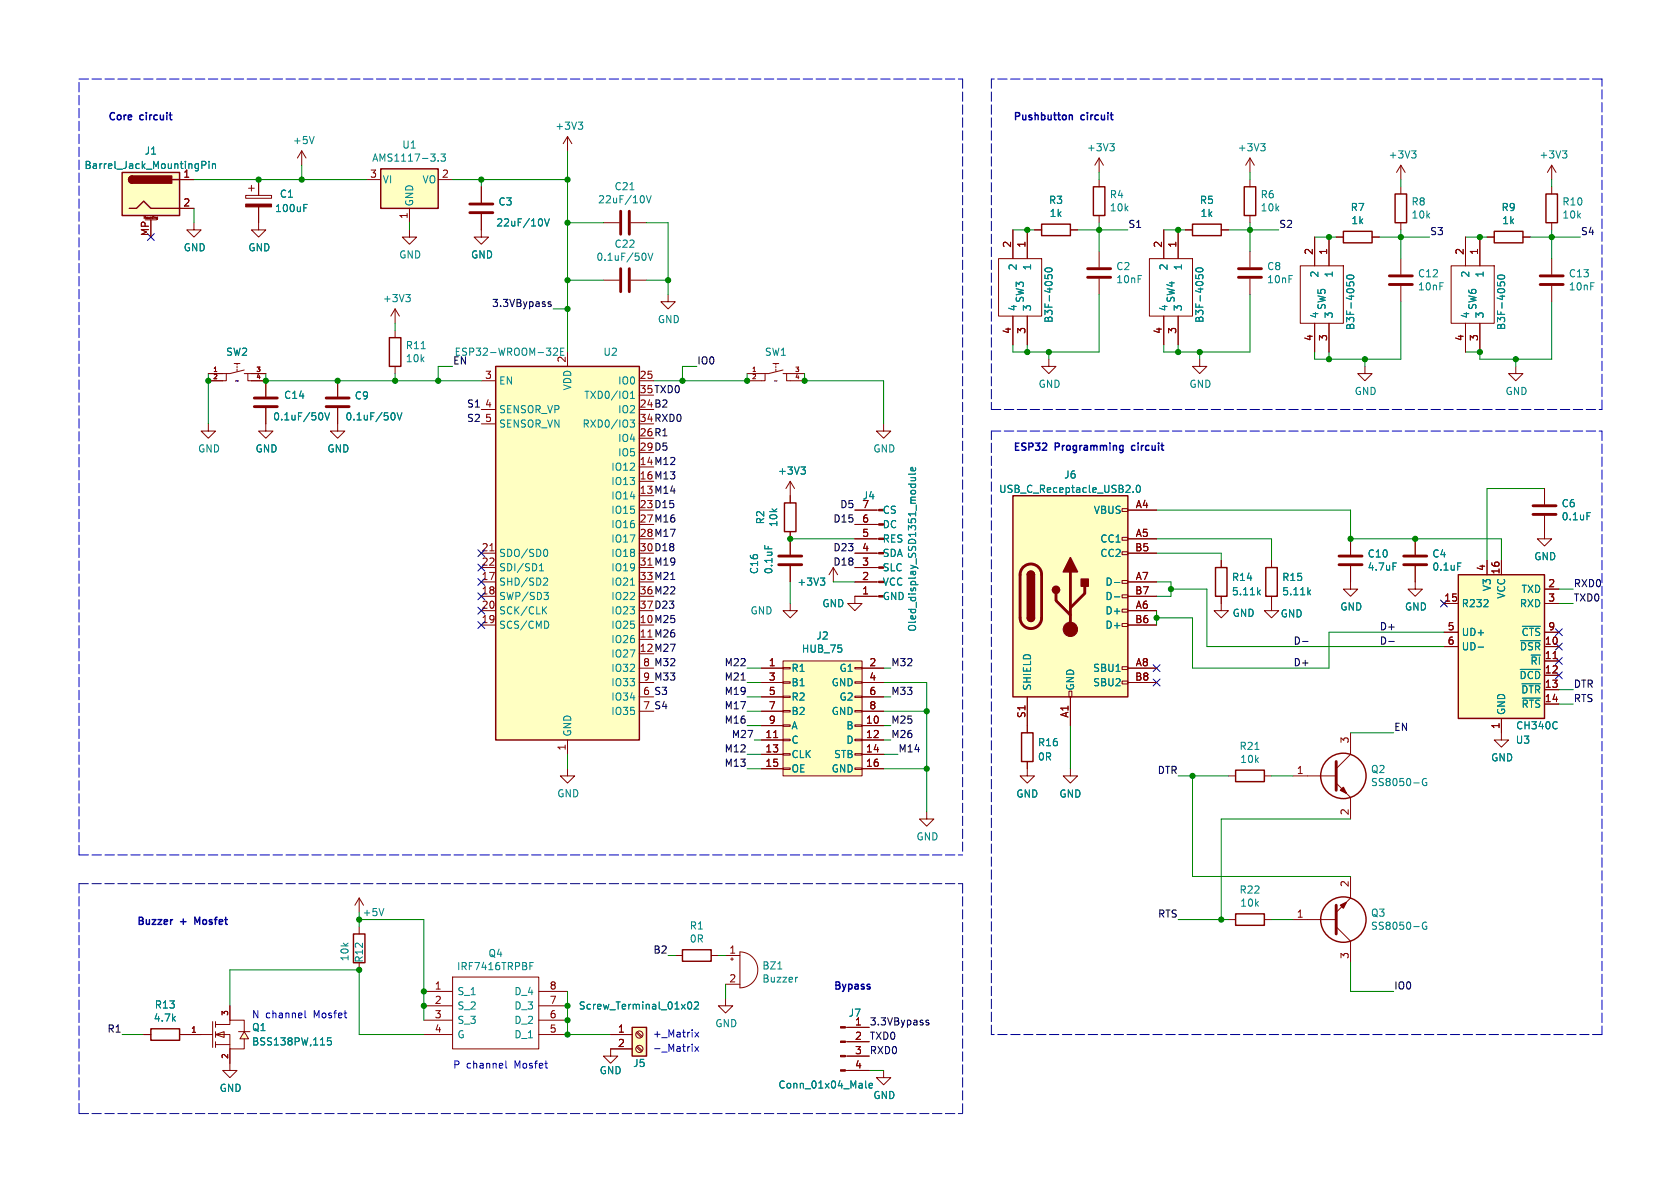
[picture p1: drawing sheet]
<svg xmlns="http://www.w3.org/2000/svg" width="297mm" height="210mm" viewBox="0 0 297 210" stroke-linecap="round" stroke-linejoin="round" font-family="sans-serif">
<path d="M109.7 47.5v4.1M111.3 47.5v4.1M57.7 70.4h4M57.7 71.9h4" fill="none" stroke="#840000" stroke-width=".51"/>
<g fill="none" stroke="#840000" stroke-width=".18">
<path d="M69.8 54.6l-.7 1.3M69.8 54.6l.8 1.3M69.8 54.6v2.6M106.7 49.5h2.8M111.5 49.5h2.8M118.1 52.1v1.2h1.3l-1.3 1.3-1.3-1.3h1.3M59.7 67.3v2.8M59.7 72.1v2.8M135.3 66v1.3h-3.2M136.7 64.3h1M137.2 64.3v.2M137.2 64.8v.2"/>
<path d="M137.2 65.3v.4M138.4 65.4l-2.5 .6h-3.8M138.4 66h3.8M139.1 66v1.3h3.1M74.9 175.3h5.1M74.9 177.8h5.1M80 172.7h15.2v12.7h-15.2zM95.2 175.3h5.1M95.2 177.8h5.1M128.3 176.5v1.3h1.2l-1.2 1.3-1.3-1.3h1.3M74.9 180.3h5.1M74.9 182.9h5.1"/>
<path d="M95.2 180.3h5.1M95.2 182.9h5.1"/>
</g>
<path d="M71.7 52.1h.8l-.4 .4M72.3 52.5l.2 .3v.3l-.2 .2M114 44.8l.2 .4-.2 .8M114.6 44.8l.4 1.2 .4-1.2M69.7 73l.1 .5-.1 .7M70.2 73l.4 1.2 .4-1.2M93.7 170.8h.4M93.7 170.1h.6" fill="none" stroke="#008484" stroke-width=".18"/>
<path d="M87.6 64.8h25.4v66h-25.4z" fill="#ffffc2"/>
<path d="M68.8 59.7h2.1v5.1h-2.1zM87.6 64.8h25.4v66h-25.4z" fill="none" stroke="#840000" stroke-width=".25"/>
<g fill="none" stroke="#840000" stroke-width=".18">
<path d="M34.3 39.4v1.2h1.3l-1.3 1.3-1.3-1.3h1.3M69.8 58.4v1.3M69.8 64.8v1.2M85.1 67.3h2.5M85.1 72.4h2.5M85.1 74.9h2.5M100.3 62.2v2.6M113 67.3h2.6M156.2 74.9v1.3h1.3l-1.3 1.3-1.3-1.3h1.3M85.1 97.8h2.5M86.6 97.4h.7M151.1 97.8h4.2"/>
<path d="M151.1 95.3h4.2M151.1 92.7h4.2M151.1 90.2h4.2M85.1 100.3h2.5M85.1 102.9h2.5M85.1 105.4h2.5M85.1 108h2.5M85.1 110.5h2.5M113 118.1h2.6M151.1 100.3h4.2M151.1 102.9h4.2M155.3 105.4h-4.2v1.3h1.3l-1.3 1.3-1.2-1.3h1.2"/>
<path d="M100.3 135.9v1.3h1.3l-1.3 1.2-1.2-1.2h1.2M100.3 130.8v2.6M113 120.7h2.6M113 123.2h2.6M113 125.7h2.6M163.8 143.5v1.3h1.3l-1.3 1.3-1.2-1.3h1.2"/>
</g>
<g fill="none" stroke="#008484" stroke-width=".18">
<path d="M74.5 61.6h.7M97.9 61.7l.4-.2 .3 .4-.8 .9h.8M99.1 62.1h.4M99.7 61.5h-.6v1.3M111.4 74.2h.8l-.4 .5 .3 .1v.6l-.2 .1-.4-.1M111.5 70.4h.7M111.5 69.5l.3-.3v1.2M96.4 97.1a.68 .68 0 0 1 .4 .6 .68 .68 0 0 1-.4 .7M160.6 85.6h1.3M161 84.4h.9M161.1 85.6l-.1 .1M161.7 84.4l.2 .2-.1 .3-.8 .1"/>
<path d="M161.8 85.6l.1 .1M161.8 82.7l.1 .3-.2 .2h-.6v-.5l.2-.1 .1 .6M161.9 83.6l-.2 .2h-1.1M95.4 100.9h.7M95.4 100l.3-.4v1.3M96.1 107.8l.5 .7M96.2 104.7h.7l-.4 .5 .4 .1v.4l-.2 .3h-.4M96.3 102.2h.4l.1 .3-.8 .9h.8M96.6 107.3l-.7 .7M96.8 109.9l.2 .4-.2 .7M111.5 103.4h.7"/>
</g>
<g fill="#840000" stroke="#840000" stroke-width=".18">
<path d="M155.3 105.3h.9v.2h-.9z"/>
<path d="M155.3 102.7h.9v.3h-.9z"/>
<path d="M155.3 100.2h.9v.3h-.9z"/>
<path d="M155.3 97.7h.9v.2h-.9z"/>
<path d="M155.3 95.1h.9v.3h-.9z"/>
<path d="M155.3 92.6h.9v.2h-.9z"/>
<path d="M155.3 90h.9v.3h-.9z"/>
</g>
<path d="M138.4 116.8h14v20.4h-14z" fill="#ffffc2"/>
<g fill="none" stroke="#840000" stroke-width=".18">
<path d="M134.6 118.1h3.8M138.4 116.8h14v20.4h-14zM138.4 118h1.3v.2h-1.3zM139.7 106.7v1.3h1.3l-1.3 1.2-1.3-1.2h1.3M151.1 118h1.3v.2h-1.3zM152.4 118.1h3.8M134.6 120.7h3.8M134.6 123.2h3.8M134.6 125.7h3.8M134.6 128.3h3.8M134.6 130.8h3.8M134.6 133.4h3.8"/>
<path d="M134.6 135.9h3.8M136.8 130.4h.7M138.4 120.5h1.3v.3h-1.3zM138.4 123.1h1.3v.2h-1.3zM138.4 125.6h1.3v.3h-1.3zM138.4 128.1h1.3v.3h-1.3zM138.4 130.7h1.3v.2h-1.3zM138.4 133.2h1.3v.3h-1.3zM138.4 135.8h1.3v.2h-1.3zM151.1 120.5h1.3v.3h-1.3zM151.1 123.1h1.3v.2h-1.3zM151.1 125.6h1.3v.3h-1.3z"/>
<path d="M151.1 128.1h1.3v.3h-1.3zM151.1 130.7h1.3v.2h-1.3zM151.1 133.2h1.3v.3h-1.3zM151.1 135.8h1.3v.2h-1.3zM152.4 120.7h3.8M152.4 123.2h3.8M152.4 125.7h3.8M152.4 128.3h3.8M152.4 130.8h3.8M152.4 133.4h3.8M152.4 135.9h3.8"/>
</g>
<path d="M21.6 30.5h10.1v7.6h-10.1z" fill="#ffffc2"/>
<path d="M21.6 30.5h10.1v7.6h-10.1zM22.9 36.8h1.2l1.3-1.2 1.3 1.2h5M23.4 31.1a.64 .64 0 0 0-.7 .7 .64 .64 0 0 0 .7 .6M30.5 31.8h1.2M138.7 88.9h2v5.1h-2zM120.6 167.9h5.1v2h-5.1zM26.7 181.9h5v2h-5z" fill="none" stroke="#840000" stroke-width=".25"/>
<g fill="#840000" stroke="#840000" stroke-width=".25">
<path d="M22.9 31.3l.5-.2v1.3a.63 .63 0 0 1-.6-.4 .63 .63 0 0 1 .1-.7z"/>
<path d="M23.4 31.1h7v1.3h-7z"/>
</g>
<g fill="none" stroke="#840000" stroke-width=".18">
<path d="M25.5 38.6v-.3l.1 .2 .1-.2v.3M25.7 38.9h2M26.7 38.9v3M27 38.3v.3M27.2 38.3h.1M27.7 38.8h.1M27.7 38.6h.1M27.8 38.8h-.1M27.8 38.4h-.1v.2M27.8 38.4h.1M27.8 38.7v.1M27.9 38.4l-.1 .3"/>
<path d="M27.9 38.6h-.1M31.7 31.8h2.6M31.7 36.8h2.6M43.4 34.5h4.6v.6h-4.6zM43.9 33.3h1.1M44.4 32.8v1M45.7 36.6v4h1.3l-1.3 1.3-1.3-1.3h1.3M45.7 31.8v2.7M85.1 37.8v4.1h1.3l-1.3 1.3-1.3-1.3h1.3M85.1 33v2.8M100.3 24.1l-.7 1.3M100.3 24.1l.8 1.3"/>
<path d="M100.3 24.1v2.6M106.7 39.4h2.8M111.5 39.4h2.8M36.8 74.9v1.3h1.3l-1.3 1.3-1.2-1.3h1.2M40 66v1.3h-3.2M41.4 64.3h1M41.9 64.3v.2M41.9 64.8v.2M41.9 65.3v.4M43.2 65.4l-2.6 .6h-3.8M43.2 66h3.8M43.8 66v1.3h3.2"/>
<path d="M47 74.9v1.3h1.3l-1.3 1.3-1.3-1.3h1.3M59.7 74.9v1.3h1.3l-1.3 1.3-1.3-1.3h1.3M139.7 87.6v1.3M139.7 94v1.3M273 94v1.3h1.3l-1.3 1.2-1.2-1.2h1.2M119.4 168.9h1.2M125.7 168.9h1.3M128.3 168.9h2.5M128.3 174h2.5M129.2 169.5h.5M129.4 169.3v.5M130.8 168.3a3.2 3.2 0 0 1 3.2 3.2 3.2 3.2 0 0 1-3.2 3.1z"/>
<path d="M25.4 182.9h1.3M31.7 182.9h1.3M40.6 188v1.2h1.3l-1.3 1.3-1.2-1.3h1.2M107.9 185.4v1.3h1.3l-1.3 1.3-1.2-1.3h1.2M149.5 181.6h4.2M149.5 184.2h4.2M149.5 186.7h4.2M149.5 189.2h4.2M156.2 189.2v1.3h1.3l-1.3 1.3-1.3-1.3h1.3"/>
</g>
<g fill="none" stroke="#008484" stroke-width=".18">
<path d="M35.7 29.2l.6-.1 .1-.2-.1-.3-.6-.1v1.3M37 28.5v.1M37 28.9v.9M37.6 28.9v.9M37.6 29.1l.1-.2 .3 .1 .1 .8M53.7 36.7h.4M53.7 36.1h.6M95.8 38.9v.8M96.3 38.7l.4 1.2 .4-1.2M102.2 21.6h.8l-.4 .5M102.8 22.1l.2 .2v.3l-.2 .3M111.4 33.5h.7"/>
<path d="M113.8 34.8v.8M114.3 34.6l.4 1.3 .4-1.3M137.5 171.3h.7M141 172.8h-.2M153 191.1v1.1l.2 .1M153.6 191.9l.6-.1v-.2l-.4-.1-.2 .2 .1 .6h.5"/>
</g>
<path d="M83.1 36.1h4M83.1 37.6h4M109.7 37.3v4.1M111.3 37.3v4.1" fill="none" stroke="#840000" stroke-width=".51"/>
<g fill="#840000" stroke="#840000" stroke-width=".18">
<path d="M43.4 36.1h4.6v.5h-4.6z"/>
<path d="M148.6 181.5h.9v.2h-.9z"/>
<path d="M148.6 184h.9v.3h-.9z"/>
<path d="M148.6 186.6h.9v.2h-.9z"/>
<path d="M148.6 189.1h.9v.3h-.9z"/>
</g>
<path d="M67.3 29.8h10.2v7h-10.2z" fill="#ffffc2"/>
<path d="M67.3 29.8h10.2v7h-10.2z" fill="none" stroke="#840000" stroke-width=".25"/>
<path d="M53.3 26.7l-.7 1.2M53.3 26.7l.8 1.2M53.3 26.7v2.5M64.8 31.8h2.5M72.4 36.8v2.6M77.5 31.8h2.5M72.4 40.6v1.3h1.3l-1.3 1.3-1.3-1.3h1.3" fill="none" stroke="#840000" stroke-width=".18"/>
<path d="M55.5 24.1l-.4 1.3M77.5 28.4v.1M78 27.2h.7l-.4 .5 .4 .1v.6l-.2 .1-.5-.1" fill="none" stroke="#008484" stroke-width=".18"/>
<path d="M111.8 181.6h2.5v5.1h-2.5z" fill="#ffffc2"/>
<path d="M111.8 181.6h2.5v5.1h-2.5z" fill="none" stroke="#840000" stroke-width=".25"/>
<g fill="none" stroke="#840000" stroke-width=".18">
<path d="M47 67.3v2.8M47 72.1v2.8M139.7 95.3v2.7M139.7 100.1v2.8M147.3 100.3l-.7 1.3M147.3 100.3l.8 1.3M147.3 100.3v2.6M63.5 158.8l-.8 1.2M63.5 158.8l.8 1.2M63.5 158.8v2.5M107.9 182.9h3.9M107.9 185.4h3.9"/>
<path d="M112.5 182.5l.9 .9M112.5 185.1l.9 .8M112.7 182.4l.8 .8M112.7 184.9l.8 .9"/>
<circle cx="113" cy="182.9" r=".63"/>
<circle cx="113" cy="185.4" r=".63"/>
</g>
<path d="M56.9 73l.2 .5-.2 .7M57.4 73l.4 1.2 .5-1.2M135.2 96.4v.6M145 102.2h.8l-.4 .5M145.6 102.7l.2 .2v.3l-.2 .2M67.9 160.6l-.5 1.3M121.7 177.2l.2-.1a.68 .68 0 0 1 .4 .6 .68 .68 0 0 1-.4 .7l-.2-.1-.1-.4zM122.8 177.2l.5-.1 .2 .4-.8 .9h.8" fill="none" stroke="#008484" stroke-width=".18"/>
<path d="M45 70.4h4M45 71.9h4M137.7 98.3h4M137.7 99.8h4" fill="none" stroke="#840000" stroke-width=".51"/>
<g fill="#ffffc2">
<path d="M38.1 182.9l1.5-.5v1z"/>
<path d="M43.2 182.4l.7 1.2h-1.5z"/>
</g>
<g fill="none" stroke="#840000" stroke-width=".18">
<path d="M139.7 85.1l-.8 1.3M139.7 85.1l.8 1.3M139.7 85.1v2.5M273 86.4v2.8M273 91.2v2.8M181.6 135.9v1.3h1.3l-1.3 1.2-1.3-1.2h1.3M189.2 135.9v1.3h-1.2l1.2 1.2 1.3-1.2h-1.3M217.2 137.2h1.2M223.5 137.2h1.3M40.6 177.8v2.5M63.5 163.8v1.3M63.5 170.2v1.3"/>
<path d="M217.2 162.6h1.2M223.5 162.6h1.3M33 182.9h4.6M37.6 180.6v4.6M38.1 181.1h2.5v-.8h2.6v2.1M38.1 182.9l1.5-.5v1zM38.1 182.9h2.5v2.5h2.6v-1.8M38.1 180.6v1M38.1 182.4v1M38.1 184.2v1M38.1 184.7h2.5M40.6 185.4v2.6"/>
<path d="M42.2 182.4h2M43.2 182.4l.7 1.2h-1.5z"/>
</g>
<path d="M141.6 82.5h.8l-.4 .5M142.1 83l.3 .3v.3l-.3 .2M280.6 90.6h.6M221.9 132.5h.7M58.5 183.5h-.6v.6l.1-.2 .5 .1 .1 .2-.1 .4-.2 .1-.4-.1" fill="none" stroke="#008484" stroke-width=".18"/>
<path d="M218.4 136.1h5.1v2.1h-5.1zM62.5 165.1h2v5.1h-2zM218.4 161.5h5.1v2.1h-5.1z" fill="none" stroke="#840000" stroke-width=".25"/>
<path d="M271 90.9h4.1M271 89.4h4.1" fill="none" stroke="#840000" stroke-width=".51"/>
<path d="M179.1 87.6h20.3v35.6h-20.3z" fill="#ffffc2"/>
<g fill="none" stroke="#840000" stroke-width=".18">
<path d="M194.3 27.9v2.6M194.3 31.8v1.2M194.3 38.1v1.3M194.3 27.9l-.8 1.3M194.3 27.9l.8 1.3M221 27.9v2.6M221 31.8v1.2M221 38.1v1.3M221 27.9l-.8 1.3M221 27.9l.7 1.3M247.6 29.2l-.7 1.3M247.6 29.2l.8 1.3"/>
<path d="M247.6 29.2v2.6M247.6 33v1.3M247.6 39.4v1.2M274.3 29.2v2.6M274.3 33v1.3M274.3 39.4v1.2M274.3 29.2l-.7 1.3M274.3 29.2l.8 1.3M176.5 45.7h7.6v10.2h-7.6zM179.1 40.6v5.1M179.1 55.9v5.1M181.6 40.6v5.1"/>
<path d="M181.6 55.9v5.1M182.9 40.6h1.2M189.2 40.6h1.3M194.3 44.5v2.7M194.3 49.3v2.8M203.2 45.7h7.6v10.2h-7.6zM205.7 40.6v5.1M205.7 55.9v5.1M208.3 40.6v5.1M208.3 55.9v5.1M209.5 40.6h1.3M215.9 40.6h1.3"/>
<path d="M221 44.5v2.7M221 49.3v2.8M229.9 47h7.6v10.2h-7.6zM232.4 41.9v5.1M232.4 57.2v5M234.9 41.9v5.1M234.9 57.2v5M236.2 41.9h1.3M242.6 41.9h1.2M247.6 45.7v2.8M247.6 50.5v2.8M256.5 47h7.7v10.2h-7.7z"/>
<path d="M259.1 41.9v5.1M259.1 57.2v5M261.6 41.9v5.1M261.6 57.2v5M262.9 41.9h1.3M269.2 41.9h1.3M274.3 45.7v2.8M274.3 50.5v2.8M185.4 63.5v1.3h1.3l-1.3 1.2-1.3-1.2h1.3M212.1 63.5v1.3h1.3l-1.3 1.2-1.3-1.2h1.3M241.3 64.8v1.2h1.3l-1.3 1.3-1.3-1.3h1.3M268 64.8v1.2h1.2l-1.2 1.3-1.3-1.3h1.3"/>
<path d="M198.4 89.9h1v.5h-1zM198.4 95h1v.5h-1zM198.4 97.5h1v.5h-1zM199.4 90.2h5.1M199.4 95.3h5.1M199.4 97.8h5.1M215.9 99.1v1.2M224.8 99.1v1.2M238.8 95.3v2.7M250.2 95.3v2.7M198.4 102.6h1v.5h-1zM198.4 105.2h1v.5h-1z"/>
<path d="M198.4 107.7h1v.5h-1zM198.4 110.2h1v.5h-1zM198.4 117.9h1v.5h-1zM199.4 102.9h5.1M199.4 105.4h5.1M199.4 108h5.1M199.4 110.5h5.1M199.4 118.1h5.1M215.9 105.4v2.6h1.3l-1.3 1.2-1.3-1.2h1.3M224.8 105.4v2.6h-1.3l1.3 1.2 1.3-1.2h-1.3M238.8 100.1v4h1.2l-1.2 1.3-1.3-1.3h1.3M250.2 100.1v4h1.3l-1.3 1.3-1.3-1.3h1.3"/>
<path d="M181.6 123.2v6.3M181.6 134.6v1.3M189 122.2h.5v1h-.5zM189.2 123.2v5.1M198.4 120.4h1v.5h-1zM199.4 120.7h5.1M228.6 137.2h7.6M236.2 138.4l2.6 2.6v3.8M238.8 129.5v3.9l-2.6 2.5M265.4 129.5v1.3h1.3l-1.3 1.3-1.2-1.3h1.2M238.8 154.9v3.9l-2.6 2.5M228.6 162.6h7.6"/>
<path d="M236.2 163.8l2.6 2.6v3.8"/>
</g>
<g fill="none" stroke="#840000" stroke-width=".25">
<path d="M184.1 39.6h5.1v2.1h-5.1zM193.3 33h2v5.1h-2zM210.8 39.6h5.1v2.1h-5.1zM220 33h2v5.1h-2zM246.6 34.3h2.1v5.1h-2.1zM273.3 34.3h2v5.1h-2zM237.5 40.9h5.1v2h-5.1zM264.2 40.9h5v2h-5zM179.1 87.6h20.3v35.6h-20.3zM181.6 101.6a.64 .64 0 0 1 .6-.6 .64 .64 0 0 1 .7 .6M181.6 109.2a.64 .64 0 0 0 .6 .7 .64 .64 0 0 0 .7-.7M214.9 100.3h2v5.1h-2z"/>
<path d="M223.8 100.3h2v5.1h-2zM180.6 129.5h2v5.1h-2z"/>
<circle cx="237.5" cy="137.2" r="4"/>
<circle cx="237.5" cy="162.6" r="4"/>
</g>
<g fill="none" stroke="#840000" stroke-width=".51">
<path d="M192.3 49h4M192.3 47.5h4M218.9 49h4.1M218.9 47.5h4.1M245.6 50.3h4.1M245.6 48.8h4.1M272.3 50.3h4.1M272.3 48.8h4.1M236.7 98.3h4.1M236.7 99.8h4.1M248.2 98.3h4M248.2 99.8h4"/>
<path d="M180.9 100.3a1.91 1.91 0 0 1 2.1-.5 1.91 1.91 0 0 1 1.1 1.8v7.6a1.91 1.91 0 0 1-1.9 1.9 1.91 1.91 0 0 1-1.9-1.9v-7.7l.2-.7zM186.7 104.9v1.3l2.5 2.5M189.2 101.1v10.2M191.8 103.6v1.3l-2.6 2.5M236.2 134.6v5.1M236.2 160v5.1"/>
</g>
<g fill="#840000" stroke="#840000" stroke-width=".25">
<path d="M181.6 101.6h1.3v7.6h-1.3z"/>
<path d="M181.8 101.2a.64 .64 0 0 1 .7-.2 .64 .64 0 0 1 .4 .6h-1.3z"/>
<path d="M181.6 109.2h1.3a.64 .64 0 0 1-.7 .7 .64 .64 0 0 1-.6-.7z"/>
<path d="M189.2 98.6l1.3 2.5h-2.5z"/>
<path d="M191.1 102.4h1.3v1.2h-1.3z"/>
<path d="M237 139.7l.5-.5 .5 1z"/>
<path d="M237 160l1-.5-.5 1z"/>
<circle cx="186.7" cy="104.3" r=".63"/>
</g>
<circle cx="189.2" cy="111.3" r="1.27" fill="#840000" stroke="#840000" stroke-width=".18"/>
<g fill="none" stroke="#008484" stroke-width=".18">
<path d="M196.2 25.4h.8l-.4 .5M196.7 25.9l.3 .2v.3l-.3 .3M222.9 25.4h.8l-.5 .5M223.4 25.9l.3 .2v.3l-.3 .3M249.5 26.7h.8l-.4 .4M250.1 27.1l.2 .3v.3l-.2 .2M276.2 26.7h.8l-.4 .4M276.8 27.1l.2 .3v.3l-.2 .2M184.7 48.6v.6M184.8 47.5a.75 .75 0 0 1 1.2 .3 .72 .72 0 0 1-1.3-.2zM185.2 49.1v-.3l.3-.2h.4l.1 .5M211.4 48.6v.6"/>
<path d="M211.5 47.5a.75 .75 0 0 1 1.2 .3 .72 .72 0 0 1-1.3-.2zM211.9 49.1v-.3l.2-.2h.4l.2 .5M238.1 49.9v.6M238.1 48.8a.75 .75 0 0 1 1.2 .2 .72 .72 0 0 1-1.2-.1zM238.6 50.4v-.3l.2-.3 .4 .1 .1 .5M264.7 49.9v.6M264.8 48.8a.75 .75 0 0 1 1.2 .2 .72 .72 0 0 1-1.3-.1zM265.2 50.4v-.3l.3-.3 .4 .1 .1 .5M200.3 86.9v.1M201 85.9l.2-.1a.68 .68 0 0 1 .4 .6 .68 .68 0 0 1-.4 .6l-.2-.1-.1-.3zM246.3 99.5h.6M257.7 99.5h.6"/>
<path d="M197 103h1M197 105.5h1M222.4 104.7l.4 .5M222.8 104.3l-.5 .5M231.3 104.7l.4 .5M231.7 104.3l-.5 .5M252.2 137.7a.59 .59 0 0 0-.8 .5 .59 .59 0 0 0 .8 .6v-.5h-.2M252.2 163.1a.59 .59 0 0 0-.8 .5 .59 .59 0 0 0 .8 .6v-.5h-.2"/>
</g>
<path d="M257.8 101.6h15.2v25.4h-15.2z" fill="#ffffc2"/>
<path d="M257.8 101.6h15.2v25.4h-15.2z" fill="none" stroke="#840000" stroke-width=".25"/>
<g fill="none" stroke="#840000" stroke-width=".18">
<path d="M26.7 38.9v3M31.7 31.8h2.6M31.7 36.8h2.6M45.7 31.8v2.7M45.7 36.6v2.8M85.1 33v2.8M85.1 37.8v2.8M179.1 40.6v5.1M179.1 55.9v5.1M181.6 40.6v5.1M181.6 55.9v5.1M182.9 40.6h1.2"/>
<path d="M189.2 40.6h1.3M205.7 40.6v5.1M205.7 55.9v5.1M208.3 40.6v5.1M208.3 55.9v5.1M209.5 40.6h1.3M215.9 40.6h1.3M232.4 41.9v5.1M232.4 57.2v5M234.9 41.9v5.1M234.9 57.2v5M236.2 41.9h1.3"/>
<path d="M242.6 41.9h1.2M259.1 41.9v5.1M259.1 57.2v5M261.6 41.9v5.1M261.6 57.2v5M262.9 41.9h1.3M269.2 41.9h1.3M36.8 66h2.6M36.8 67.3h2.6M44.4 66h2.6M44.4 67.3h2.6v2.8M47 72.1v2.8"/>
<path d="M59.7 67.3v2.8M59.7 72.1v2.8M139.7 87.6v1.3M139.7 94v4M151.1 97.8h3.8M151.1 95.3h3.8M151.1 92.7h3.8M151.1 90.2h3.8M199.4 97.8h5.1M199.4 95.3h5.1M199.4 90.2h5.1M215.9 99.1v1.2"/>
<path d="M224.8 99.1v1.2M238.8 95.3v2.7M250.2 95.3v2.7M262.9 99.1v2.5M265.4 99.1v2.5M273 86.4v2.8M273 91.2v2.8M134.6 118.1h3.8M139.7 100.1v2.8M151.1 105.4h3.8M151.1 102.9h3.8M151.1 100.3h3.8"/>
<path d="M152.4 118.1h3.8M199.4 105.4h5.1M199.4 102.9h5.1M199.4 118.1h5.1M199.4 108h5.1M199.4 110.5h5.1M215.9 105.4v1.3M224.8 105.4v1.3M238.8 100.1v2.8M250.2 100.1v2.8M255.3 106.7h2.5M255.3 111.8h2.5"/>
<path d="M255.3 114.3h2.5M273 106.7h2.6M273 111.8h2.6M273 114.3h2.6M273 104.1h2.6M273 116.8h2.6M273 119.4h2.6M274.6 116.4h.7M134.6 120.7h3.8M134.6 123.2h3.8M134.6 125.7h3.8M134.6 128.3h3.8"/>
<path d="M134.6 130.8h3.8M134.6 133.4h3.8M134.6 135.9h3.8M136.8 130.4h.7M152.4 120.7h3.8M152.4 123.2h3.8M152.4 125.7h3.8M152.4 128.3h3.8M152.4 130.8h3.8M152.4 133.4h3.8M152.4 135.9h3.8M181.6 123.2v6.3"/>
<path d="M181.6 134.6v1.3M189.2 123.2v5.1M199.4 120.7h5.1M265.4 127v2.5M273 121.9h2.6M273 124.5h2.6M40.6 177.8v2.5M25.4 182.9h1.3M31.7 182.9h3.9M40.6 185.4v2.6M107.9 182.9h3.9M107.9 185.4h3.9"/>
<path d="M149.9 181.6h3.8M149.9 184.2h3.8M149.9 186.7h3.8M149.9 189.2h3.8"/>
</g>
<g fill="none" stroke="#008484" stroke-width=".18">
<path d="M35.7 29.2l.6-.1 .1-.2-.1-.3-.6-.1v1.3M37 28.5v.1M37 28.9v.9M37.6 28.9v.9M37.6 29.1l.1-.2 .3 .1 .1 .8M53.7 36.7h.4M53.7 36.1h.6M95.8 38.9v.8M96.3 38.7l.4 1.2 .4-1.2M184.7 48.6v.6M184.8 47.5a.75 .75 0 0 1 1.2 .3 .72 .72 0 0 1-1.3-.2zM185.2 49.1v-.3l.3-.2h.4l.1 .5"/>
<path d="M211.4 48.6v.6M211.5 47.5a.75 .75 0 0 1 1.2 .3 .72 .72 0 0 1-1.3-.2zM211.9 49.1v-.3l.2-.2h.4l.2 .5M238.1 49.9v.6M238.1 48.8a.75 .75 0 0 1 1.2 .2 .72 .72 0 0 1-1.2-.1zM238.6 50.4v-.3l.2-.3 .4 .1 .1 .5M264.7 49.9v.6M264.8 48.8a.75 .75 0 0 1 1.2 .2 .72 .72 0 0 1-1.3-.1zM265.2 50.4v-.3l.3-.3 .4 .1 .1 .5M56.9 73l.2 .5-.2 .7M57.4 73l.4 1.2 .5-1.2M69.7 73l.1 .5-.1 .7"/>
<path d="M70.2 73l.4 1.2 .4-1.2M135.2 96.4v.6M141.6 82.5h.8l-.4 .5M142.1 83l.3 .3v.3l-.3 .2M160.6 85.6h1.3M161 84.4h.9M161.1 85.6l-.1 .1M161.7 84.4l.2 .2-.1 .3-.8 .1M161.8 85.6l.1 .1M161.8 82.7l.1 .3-.2 .2h-.6v-.5l.2-.1 .1 .6M161.9 83.6l-.2 .2h-1.1M200.3 86.9v.1"/>
<path d="M201 85.9l.2-.1a.68 .68 0 0 1 .4 .6 .68 .68 0 0 1-.4 .6l-.2-.1-.1-.3zM246.3 99.5h.6M257.7 99.5h.6M280.6 90.6h.6M145 102.2h.8l-.4 .5M145.6 102.7l.2 .2v.3l-.2 .2M197 103h1M197 105.5h1M222.4 104.7l.4 .5M222.8 104.3l-.5 .5M231.3 104.7l.4 .5M231.7 104.3l-.5 .5"/>
<path d="M261.3 114.4h1M268.8 118.3h3.5M268.8 113.3h3.5M269.1 110.7h3.2M269.1 120.9h3.2M269.1 123.4h3.2M275.2 127.6l.1 .1M275.3 128.7l-.1 .1M121.7 177.2l.2-.1a.68 .68 0 0 1 .4 .6 .68 .68 0 0 1-.4 .7l-.2-.1-.1-.4zM122.8 177.2l.5-.1 .2 .4-.8 .9h.8M58.5 183.5h-.6v.6l.1-.2 .5 .1 .1 .2-.1 .4-.2 .1-.4-.1M153 191.1v1.1l.2 .1"/>
<path d="M153.6 191.9l.6-.1v-.2l-.4-.1-.2 .2 .1 .6h.5"/>
</g>
<path d="M97.4 53.4l-.3-.1-.2 .2 .1 .2 .4 .1v.3h-.5M118.6 102.4h.7M230.3 113.4h.9M245.5 113.4h1M131 120.2h.7M164.2 180.4l-.3-.1-.2 .2v.2l.5 .1v.3h-.5" fill="none" stroke="#000" stroke-width=".18"/>
<g fill="none" stroke="#0000c2" stroke-width=".18" stroke-dasharray="1.7 .6">
<path d="M14 14h156.2M170.2 14v137.1M175.3 14v58.4M283.2 14h-107.9M175.3 76.2h107.9M175.3 72.4h107.9M283.2 72.4v-58.4M283.2 76.2v106.7M14 156.2v40.7M14 156.2h156.2M14 151.1v-137.1M14 151.1h156.2"/>
<path d="M170.2 156.2v40.7M14 196.9h156.2M175.3 182.9v-106.7M283.2 182.9h-107.9"/>
</g>
<g fill="none" stroke="#008400" stroke-width=".18">
<path d="M34.3 31.8h30.5M34.3 36.8v2.6M53.3 29.2v2.6M72.4 39.4v1.2M80 31.8h20.3M85.1 31.8v1.2M100.3 26.7v35.5M100.3 39.4h6.4M114.3 39.4h3.8v12.7M194.3 30.5v1.3M194.3 39.4v5.1M221 30.5v1.3"/>
<path d="M221 39.4v5.1M247.6 31.8v1.2M274.3 31.8v1.2M69.8 57.2v1.2M97.8 54.6h2.5M100.3 49.5h6.4M114.3 49.5h3.8M179.1 40.6h3.8M190.5 40.6h8.9M194.3 52.1v10.1h-15.2v-1.2M205.7 40.6h3.8M217.2 40.6h8.9"/>
<path d="M221 52.1v10.1h-15.3v-1.2M232.4 41.9h3.8M243.8 41.9h8.9M247.6 53.3v10.2h-15.2v-1.3M247.6 40.6v5.1M259.1 41.9h3.8M270.5 41.9h8.9M274.3 40.6v5.1M274.3 53.3v10.2h-12.7v-1.3h-2.5M36.8 66v8.9M47 66v1.3h38.1M69.8 66v1.3"/>
<path d="M80 64.8h-2.5v2.5M123.2 64.8h-2.6v2.5M132.1 66v1.3h-16.5M142.2 66v1.3h14v7.6M181.6 61v1.2M185.4 62.2v1.3M208.3 61v1.2M212.1 62.2v1.3M234.9 62.2v1.3M241.3 63.5v1.3M268 63.5v1.3M139.7 95.3h11.4"/>
<path d="M204.5 95.3h20.3v3.8M204.5 90.2h34.3v5.1h26.6v3.8M204.5 97.8h11.4v1.3M273 86.4h-10.1v12.7M132.1 118.1h2.5M139.7 102.9v3.8M147.3 102.9h3.8M156.2 118.1h1.3M204.5 109.2h6.3v8.9h24.1v-6.3h20.4M204.5 102.9h2.5v2.5h-2.5M204.5 108v2.5M207 104.1h6.4v10.2h41.9"/>
<path d="M275.6 106.7h2.5M275.6 104.1h2.5M100.3 133.4v2.5M132.1 133.4h2.5M132.1 128.3h2.5M132.1 123.2h2.5M132.1 120.7h2.5M132.1 125.7h2.5M132.1 135.9h2.5M133.3 130.8h1.3M156.2 133.4h2.5M156.2 120.7h7.6v22.8"/>
<path d="M156.2 128.3h1.3M156.2 130.8h1.3M156.2 123.2h1.3M156.2 125.7h7.6M156.2 135.9h7.6M189.2 128.3v7.6M208.3 137.2h8.9M210.8 137.2v17.7h28M224.8 137.2h3.8M238.8 129.5h7.6M275.6 121.9h2.5M275.6 124.5h2.5"/>
<path d="M238.8 144.8h-22.9v17.8M40.6 177.8v-6.3h22.9v11.4h11.4M63.5 163.8v-1.2h11.4v17.7M100.3 175.3v7.6h7.6M118.1 168.9h1.3M127 168.9h1.3M128.3 174v2.5M208.3 162.6h8.9M224.8 162.6h3.8M238.8 170.2v5.1h7.6M21.6 182.9h3.8M153.7 189.2h2.5"/>
</g>
<g fill="none" stroke="#000084" stroke-width=".18">
<path d="M26.1 41.3l1.2 1.2M27.3 41.3l-1.2 1.2M84.5 99.7l1.2 1.2M84.5 97.2l1.2 1.2M85.7 99.7l-1.2 1.2M85.7 97.2l-1.2 1.2M84.5 104.8l1.2 1.2M84.5 107.3l1.2 1.3M84.5 109.9l1.2 1.2M84.5 102.3l1.2 1.2M85.7 104.8l-1.2 1.2M85.7 107.3l-1.2 1.3"/>
<path d="M85.7 109.9l-1.2 1.2M85.7 102.3l-1.2 1.2M203.9 117.5l1.2 1.2M205.1 117.5l-1.2 1.2M254.7 106.1l1.2 1.2M255.9 106.1l-1.2 1.2M275 113.7l1.2 1.2M275 118.8l1.2 1.2M275 111.2l1.2 1.2M275 116.2l1.2 1.2M276.2 113.7l-1.2 1.2M276.2 118.8l-1.2 1.2"/>
<path d="M276.2 111.2l-1.2 1.2M276.2 116.2l-1.2 1.2M203.9 120l1.2 1.3M205.1 120l-1.2 1.3"/>
</g>
<path d="M53.9 178.7v1l.2 .2M89.4 187.5v1.1l.2 .2M122.4 184.6v.1M122.4 185v.9M122.9 185l.6 .9M122.9 182.5l.6 .8M123.5 185l-.6 .9M123.5 182.5l-.6 .8" fill="none" stroke="#0000c2" stroke-width=".18"/>
<path d="M189.4 20.3l.2 .2v.7M200.1 78.9v.6M30.4 162.6h.1M34.9 163l-.4-.9v1.3" fill="none" stroke="#0000c2" stroke-width=".25"/>
<g fill="#008400" stroke="#008400" stroke-width=".18">
<circle cx="118.1" cy="49.5" r=".46"/>
<circle cx="139.7" cy="95.3" r=".46"/>
<circle cx="132.1" cy="67.3" r=".46"/>
<circle cx="120.6" cy="67.3" r=".46"/>
<circle cx="100.3" cy="49.5" r=".46"/>
<circle cx="100.3" cy="39.4" r=".46"/>
<circle cx="47" cy="67.3" r=".46"/>
<circle cx="36.8" cy="67.3" r=".46"/>
<circle cx="77.5" cy="67.3" r=".46"/>
<circle cx="69.8" cy="67.3" r=".46"/>
<circle cx="59.7" cy="67.3" r=".46"/>
<circle cx="85.1" cy="31.8" r=".46"/>
<circle cx="100.3" cy="31.8" r=".46"/>
<circle cx="100.3" cy="54.6" r=".46"/>
<circle cx="142.2" cy="67.3" r=".46"/>
<circle cx="53.3" cy="31.8" r=".46"/>
<circle cx="45.7" cy="31.8" r=".46"/>
<circle cx="74.9" cy="175.3" r=".46"/>
<circle cx="74.9" cy="177.8" r=".46"/>
<circle cx="63.5" cy="162.6" r=".46"/>
<circle cx="63.5" cy="171.5" r=".46"/>
<circle cx="100.3" cy="182.9" r=".46"/>
<circle cx="163.8" cy="125.7" r=".46"/>
<circle cx="163.8" cy="135.9" r=".46"/>
<circle cx="100.3" cy="177.8" r=".46"/>
<circle cx="100.3" cy="180.3" r=".46"/>
<circle cx="212.1" cy="62.2" r=".46"/>
<circle cx="250.2" cy="95.3" r=".46"/>
<circle cx="234.9" cy="63.5" r=".46"/>
<circle cx="241.3" cy="63.5" r=".46"/>
<circle cx="238.8" cy="95.3" r=".46"/>
<circle cx="247.6" cy="41.9" r=".46"/>
<circle cx="261.6" cy="41.9" r=".46"/>
<circle cx="268" cy="63.5" r=".46"/>
<circle cx="274.3" cy="41.9" r=".46"/>
<circle cx="261.6" cy="62.2" r=".46"/>
<circle cx="208.3" cy="62.2" r=".46"/>
<circle cx="181.6" cy="62.2" r=".46"/>
<circle cx="194.3" cy="40.6" r=".46"/>
<circle cx="181.6" cy="40.6" r=".46"/>
<circle cx="208.3" cy="40.6" r=".46"/>
<circle cx="221" cy="40.6" r=".46"/>
<circle cx="185.4" cy="62.2" r=".46"/>
<circle cx="210.8" cy="137.2" r=".46"/>
<circle cx="215.9" cy="162.6" r=".46"/>
<circle cx="204.5" cy="109.2" r=".46"/>
<circle cx="207" cy="104.1" r=".46"/>
<circle cx="234.9" cy="41.9" r=".46"/>
</g>
<g font-size="1.8" fill="#0000c2">
<text x="19" y="21.3">Core</text>
<text x="24.8" y="21.3">circuit</text>
<text x="179.1" y="21.3">Pushbutton</text>
<text x="191.2" y="21.3">circuit</text>
<text x="179.1" y="79.8">ESP32</text>
<text x="186.6" y="79.8">Programming</text>
<text x="200.6" y="79.8">circuit</text>
<text x="24.1" y="163.6">Buzzer</text>
<text x="32" y="163.6">+</text>
<text x="35" y="163.6">Mosfet</text>
<text x="147.3" y="175">Bypass</text>
<text x="44.4" y="180.1">N channel</text>
<text x="55.6" y="180.1">Mosfet</text>
<text x="115.3" y="183.5">+_Matrix</text>
<text x="80" y="189">P</text>
<text x="82.5" y="189">channel</text>
<text x="91.1" y="189">Mosfet</text>
<text x="115.3" y="186">-_Matrix</text>
</g>
<g font-size="1.8" fill="#008484">
<text x="98.1" y="23.1">+3V3</text>
<text x="25.5" y="27.5">J1</text>
<text x="51.7" y="25.7">+5V</text>
<text x="65.7" y="28.8">AMS1117-3.3</text>
<text x="71" y="26.5">U1</text>
<text x="192" y="26.9">+3V3</text>
<text x="218.7" y="26.9">+3V3</text>
<text x="245.4" y="28.2">+3V3</text>
<text x="272.1" y="28.2">+3V3</text>
<text x="14.8" y="30.1">Barrel_Jack_MountingPin</text>
<text x="49.4" y="35.2">C1</text>
<text x="67.6" y="32.6">VI</text>
<text x="74.6" y="32.6">VO</text>
<text x="108.5" y="33.8">C21</text>
<text x="196.1" y="35.3">R4</text>
<text x="222.8" y="35.3">R6</text>
<text x="48.5" y="37.7">100uF</text>
<text x="73.3" y="36.6" transform="rotate(-90 73.3 36.6)">GND</text>
<text x="87.6" y="40.2">22uF/10V</text>
<text x="88" y="36.5">C3</text>
<text x="105.6" y="36.1">22uF/10V</text>
<text x="185.3" y="36.2">R3</text>
<text x="185.5" y="38.6">1k</text>
<text x="196.1" y="37.6">10k</text>
<text x="212" y="36.2">R5</text>
<text x="212.1" y="38.6">1k</text>
<text x="222.8" y="37.6">10k</text>
<text x="238.7" y="37.5">R7</text>
<text x="238.8" y="39.8">1k</text>
<text x="249.4" y="36.5">R8</text>
<text x="249.4" y="38.8">10k</text>
<text x="265.4" y="37.5">R9</text>
<text x="265.5" y="39.8">1k</text>
<text x="276.1" y="38.8">10k</text>
<text x="276.1" y="36.5">R10</text>
<text x="32.4" y="44.6">GND</text>
<text x="43.8" y="44.6">GND</text>
<text x="70.5" y="45.9">GND</text>
<text x="83.2" y="45.9">GND</text>
<text x="105.3" y="46.3">0.1uF/50V</text>
<text x="108.5" y="44">C22</text>
<text x="179.9" y="47.9" transform="rotate(-90 179.9 47.9)">2</text>
<text x="182.5" y="47.9" transform="rotate(-90 182.5 47.9)">1</text>
<text x="197.2" y="48">C2</text>
<text x="206.6" y="47.9" transform="rotate(-90 206.6 47.9)">2</text>
<text x="209.1" y="47.9" transform="rotate(-90 209.1 47.9)">1</text>
<text x="223.9" y="48">C8</text>
<text x="67.6" y="53.6">+3V3</text>
<text x="181.2" y="53.6" transform="rotate(-90 181.2 53.6)">SW3</text>
<text x="197.2" y="50.3">10nF</text>
<text x="207.9" y="53.6" transform="rotate(-90 207.9 53.6)">SW4</text>
<text x="223.9" y="50.3">10nF</text>
<text x="233.3" y="49.2" transform="rotate(-90 233.3 49.2)">2</text>
<text x="235.8" y="49.2" transform="rotate(-90 235.8 49.2)">1</text>
<text x="250.6" y="49.2">C12</text>
<text x="250.6" y="51.5">10nF</text>
<text x="259.9" y="49.2" transform="rotate(-90 259.9 49.2)">2</text>
<text x="262.5" y="49.2" transform="rotate(-90 262.5 49.2)">1</text>
<text x="277.3" y="49.2">C13</text>
<text x="277.3" y="51.5">10nF</text>
<text x="116.2" y="57.3">GND</text>
<text x="179.9" y="55.1" transform="rotate(-90 179.9 55.1)">4</text>
<text x="182.5" y="55.1" transform="rotate(-90 182.5 55.1)">3</text>
<text x="186.3" y="57.2" transform="rotate(-90 186.3 57.2)">B3F-4050</text>
<text x="206.6" y="55.1" transform="rotate(-90 206.6 55.1)">4</text>
<text x="209.1" y="55.1" transform="rotate(-90 209.1 55.1)">3</text>
<text x="213" y="57.2" transform="rotate(-90 213 57.2)">B3F-4050</text>
<text x="233.3" y="56.4" transform="rotate(-90 233.3 56.4)">4</text>
<text x="234.5" y="54.9" transform="rotate(-90 234.5 54.9)">SW5</text>
<text x="235.8" y="56.4" transform="rotate(-90 235.8 56.4)">3</text>
<text x="239.6" y="58.5" transform="rotate(-90 239.6 58.5)">B3F-4050</text>
<text x="259.9" y="56.4" transform="rotate(-90 259.9 56.4)">4</text>
<text x="261.2" y="54.9" transform="rotate(-90 261.2 54.9)">SW6</text>
<text x="262.5" y="56.4" transform="rotate(-90 262.5 56.4)">3</text>
<text x="266.3" y="58.5" transform="rotate(-90 266.3 58.5)">B3F-4050</text>
<text x="39.9" y="63.1">SW2</text>
<text x="71.6" y="64.2">10k</text>
<text x="71.6" y="61.9">R11</text>
<text x="80.3" y="63.1">ESP32-WROOM-32E</text>
<text x="100.1" y="64.2" transform="rotate(-90 100.1 64.2)">2</text>
<text x="106.6" y="63.1">U2</text>
<text x="135.1" y="63.1">SW1</text>
<text x="50.1" y="70.7">C14</text>
<text x="62.6" y="70.8">C9</text>
<text x="88.1" y="68.2">EN</text>
<text x="101.2" y="69.1" transform="rotate(-90 101.2 69.1)">VDD</text>
<text x="103.2" y="70.7">TXD0/IO1</text>
<text x="109.2" y="68.2">IO0</text>
<text x="183.5" y="68.8">GND</text>
<text x="210.2" y="68.8">GND</text>
<text x="239.4" y="70">GND</text>
<text x="266.1" y="70">GND</text>
<text x="48.2" y="74.5">0.1uF/50V</text>
<text x="61" y="74.5">0.1uF/50V</text>
<text x="88.1" y="73.3">SENSOR_VP</text>
<text x="88.1" y="75.8">SENSOR_VN</text>
<text x="102.9" y="75.8">RXD0/IO3</text>
<text x="109.2" y="73.3">IO2</text>
<text x="34.9" y="80.2">GND</text>
<text x="45.1" y="80.2">GND</text>
<text x="57.8" y="80.2">GND</text>
<text x="108" y="83.4">IO12</text>
<text x="109.2" y="78.3">IO4</text>
<text x="109.2" y="80.9">IO5</text>
<text x="154.3" y="80.2">GND</text>
<text x="108" y="86">IO13</text>
<text x="108" y="88.5">IO14</text>
<text x="137.4" y="84.1">+3V3</text>
<text x="152.4" y="88.5">J4</text>
<text x="176.5" y="87.3">USB_C_Receptacle_USB2.0</text>
<text x="188" y="84.8">J6</text>
<text x="276" y="89.9">C6</text>
<text x="108" y="91">IO15</text>
<text x="108" y="93.6">IO16</text>
<text x="135.3" y="92.8" transform="rotate(-90 135.3 92.8)">R2</text>
<text x="137.6" y="93.3" transform="rotate(-90 137.6 93.3)">10k</text>
<text x="156" y="93.6">DC</text>
<text x="156" y="91">CS</text>
<text x="193.3" y="91">VBUS</text>
<text x="276" y="92.2">0.1uF</text>
<text x="88.1" y="98.7">SDO/SD0</text>
<text x="88.1" y="101.2">SDI/SD1</text>
<text x="108" y="96.1">IO17</text>
<text x="108" y="98.7">IO18</text>
<text x="108" y="101.2">IO19</text>
<text x="134.2" y="101.6" transform="rotate(-90 134.2 101.6)">C16</text>
<text x="136.8" y="101.6" transform="rotate(-90 136.8 101.6)">0.1uF</text>
<text x="156" y="101.2">SLC</text>
<text x="156" y="98.7">SDA</text>
<text x="156" y="96.1">RES</text>
<text x="194.4" y="96.1">CC1</text>
<text x="194.4" y="98.7">CC2</text>
<text x="241.7" y="98.8">C10</text>
<text x="241.7" y="101.1">4.7uF</text>
<text x="253.1" y="98.8">C4</text>
<text x="253.1" y="101.1">0.1uF</text>
<text x="271.1" y="99.2">GND</text>
<text x="88.1" y="103.7">SHD/SD2</text>
<text x="88.1" y="106.3">SWP/SD3</text>
<text x="108" y="103.7">IO21</text>
<text x="108" y="106.3">IO22</text>
<text x="140.9" y="103.7">+3V3</text>
<text x="145.3" y="107.5">GND</text>
<text x="156" y="106.3">GND</text>
<text x="156" y="103.7">VCC</text>
<text x="195.3" y="103.7">D-</text>
<text x="195.3" y="106.3">D-</text>
<text x="217.7" y="102.9">R14</text>
<text x="217.7" y="105.4">5.11k</text>
<text x="226.6" y="102.9">R15</text>
<text x="226.6" y="105.4">5.11k</text>
<text x="258.3" y="107.5">R232</text>
<text x="263.8" y="104.6" transform="rotate(-90 263.8 104.6)">V3</text>
<text x="266.3" y="105.9" transform="rotate(-90 266.3 105.9)">VCC</text>
<text x="268.6" y="107.5">RXD</text>
<text x="268.9" y="105">TXD</text>
<text x="88.1" y="108.8">SCK/CLK</text>
<text x="88.1" y="111.4">SCS/CMD</text>
<text x="108" y="108.8">IO23</text>
<text x="108" y="111.4">IO25</text>
<text x="108" y="113.9">IO26</text>
<text x="132.6" y="108.8">GND</text>
<text x="144.2" y="113.3">J2</text>
<text x="162.2" y="111.8" transform="rotate(-90 162.2 111.8)">Oled_display_SSD1351_module</text>
<text x="195.3" y="108.8">D+</text>
<text x="195.3" y="111.4">D+</text>
<text x="217.8" y="109.2">GND</text>
<text x="226.3" y="109.3">GND</text>
<text x="236.9" y="108.1">GND</text>
<text x="248.3" y="108.1">GND</text>
<text x="258.3" y="112.6">UD+</text>
<text x="268.9" y="112.6">~{CTS}</text>
<text x="108" y="116.4">IO27</text>
<text x="108" y="119">IO32</text>
<text x="139.8" y="119">R1</text>
<text x="141.7" y="115.6">HUB_75</text>
<text x="148.3" y="119">G1</text>
<text x="193.2" y="119">SBU1</text>
<text x="258.3" y="115.2">UD-</text>
<text x="268.6" y="115.2">~{DSR}</text>
<text x="270.5" y="117.7">~{RI}</text>
<text x="108" y="121.5">IO33</text>
<text x="108" y="124.1">IO34</text>
<text x="139.8" y="121.5">B1</text>
<text x="139.8" y="124.1">R2</text>
<text x="146.9" y="121.5">GND</text>
<text x="148.3" y="124.1">G2</text>
<text x="182.5" y="122.2" transform="rotate(-90 182.5 122.2)">SHIELD</text>
<text x="190.1" y="122.2" transform="rotate(-90 190.1 122.2)">GND</text>
<text x="193.2" y="121.5">SBU2</text>
<text x="268.5" y="120.2">~{DCD}</text>
<text x="268.8" y="122.8">~{DTR}</text>
<text x="268.9" y="125.3">~{RTS}</text>
<text x="101.2" y="130.3" transform="rotate(-90 101.2 130.3)">GND</text>
<text x="108" y="126.6">IO35</text>
<text x="139.8" y="126.6">B2</text>
<text x="139.8" y="129.1">A</text>
<text x="139.8" y="131.7">C</text>
<text x="146.9" y="126.6">GND</text>
<text x="149.5" y="129.1">B</text>
<text x="149.5" y="131.7">D</text>
<text x="266.3" y="126.5" transform="rotate(-90 266.3 126.5)">GND</text>
<text x="267.9" y="131.7">U3</text>
<text x="267.9" y="129.1">CH340C</text>
<text x="139.8" y="134.2">CLK</text>
<text x="139.8" y="136.8">OE</text>
<text x="146.9" y="136.8">GND</text>
<text x="147.4" y="134.2">STB</text>
<text x="183.4" y="134.6">0R</text>
<text x="183.4" y="132.1">R16</text>
<text x="219" y="132.8">R21</text>
<text x="219.2" y="135.1">10k</text>
<text x="242.3" y="136.9">Q2</text>
<text x="263.5" y="134.8">GND</text>
<text x="98.4" y="141.1">GND</text>
<text x="179.6" y="141.2">GND</text>
<text x="187.2" y="141.2">GND</text>
<text x="242.3" y="139.2">SS8050-G</text>
<text x="161.9" y="148.8">GND</text>
<text x="219" y="158.2">R22</text>
<text x="219.2" y="160.5">10k</text>
<text x="121.8" y="164.5">R1</text>
<text x="121.8" y="166.8">0R</text>
<text x="242.3" y="162.3">Q3</text>
<text x="242.3" y="164.6">SS8050-G</text>
<text x="61.8" y="170" transform="rotate(-90 61.8 170)">10k</text>
<text x="64.4" y="170.3" transform="rotate(-90 64.4 170.3)">R12</text>
<text x="80.7" y="171.7">IRF7416TRPBF</text>
<text x="86.3" y="169.4">Q4</text>
<text x="134.7" y="171.6">BZ1</text>
<text x="134.7" y="173.9">Buzzer</text>
<text x="27.3" y="178.5">R13</text>
<text x="80.8" y="176.1">S_1</text>
<text x="80.8" y="178.7">S_2</text>
<text x="90.8" y="176.1">D_4</text>
<text x="90.8" y="178.7">D_3</text>
<text x="102.2" y="178.7">Screw_Terminal_01x02</text>
<text x="149.9" y="179.9">J7</text>
<text x="27.1" y="180.8">4.7k</text>
<text x="44.5" y="182.5">Q1</text>
<text x="44.5" y="185">BSS138PW,115</text>
<text x="80.8" y="181.2">S_3</text>
<text x="80.8" y="183.7">G</text>
<text x="90.8" y="181.2">D_2</text>
<text x="90.8" y="183.7">D_1</text>
<text x="126.4" y="181.8">GND</text>
<text x="105.9" y="190.1">GND</text>
<text x="111.8" y="188.8">J5</text>
<text x="38.7" y="193.2">GND</text>
<text x="137.5" y="192.6">Conn_01x04_Male</text>
<text x="154.3" y="194.5">GND</text>
</g>
<g font-size="1.8" fill="#840000">
<text x="32.3" y="31.5">1</text>
<text x="65.3" y="31.5">3</text>
<text x="78" y="31.5">2</text>
<text x="26.4" y="41.8" transform="rotate(-90 26.4 41.8)">MP</text>
<text x="32.3" y="36.6">2</text>
<text x="72.1" y="38.8" transform="rotate(-90 72.1 38.8)">1</text>
<text x="178.8" y="43.9" transform="rotate(-90 178.8 43.9)">2</text>
<text x="181.4" y="43.9" transform="rotate(-90 181.4 43.9)">1</text>
<text x="205.5" y="43.9" transform="rotate(-90 205.5 43.9)">2</text>
<text x="208" y="43.9" transform="rotate(-90 208 43.9)">1</text>
<text x="232.2" y="45.2" transform="rotate(-90 232.2 45.2)">2</text>
<text x="234.7" y="45.2" transform="rotate(-90 234.7 45.2)">1</text>
<text x="258.8" y="45.2" transform="rotate(-90 258.8 45.2)">2</text>
<text x="261.4" y="45.2" transform="rotate(-90 261.4 45.2)">1</text>
<text x="178.8" y="59.1" transform="rotate(-90 178.8 59.1)">4</text>
<text x="181.4" y="59.1" transform="rotate(-90 181.4 59.1)">3</text>
<text x="205.5" y="59.1" transform="rotate(-90 205.5 59.1)">4</text>
<text x="208" y="59.1" transform="rotate(-90 208 59.1)">3</text>
<text x="232.2" y="60.4" transform="rotate(-90 232.2 60.4)">4</text>
<text x="234.7" y="60.4" transform="rotate(-90 234.7 60.4)">3</text>
<text x="258.8" y="60.4" transform="rotate(-90 258.8 60.4)">4</text>
<text x="261.4" y="60.4" transform="rotate(-90 261.4 60.4)">3</text>
<text x="85.7" y="67.1">3</text>
<text x="113" y="67.1">25</text>
<text x="85.7" y="72.1">4</text>
<text x="85.7" y="74.7">5</text>
<text x="152.3" y="89.9">7</text>
<text x="200.7" y="89.9">A4</text>
<text x="152.3" y="95">5</text>
<text x="152.3" y="92.5">6</text>
<text x="200.7" y="95">A5</text>
<text x="85" y="97.5">21</text>
<text x="85" y="100.1">22</text>
<text x="152.3" y="100.1">3</text>
<text x="152.3" y="97.5">4</text>
<text x="200.6" y="97.5">B5</text>
<text x="262.6" y="101" transform="rotate(-90 262.6 101)">4</text>
<text x="265.2" y="101.6" transform="rotate(-90 265.2 101.6)">16</text>
<text x="85" y="102.6">17</text>
<text x="85" y="105.2">18</text>
<text x="85" y="107.7">20</text>
<text x="152.3" y="105.2">1</text>
<text x="152.3" y="102.6">2</text>
<text x="200.6" y="105.2">B7</text>
<text x="200.7" y="102.6">A7</text>
<text x="200.7" y="107.7">A6</text>
<text x="255.2" y="106.4">15</text>
<text x="273.6" y="103.9">2</text>
<text x="273.6" y="106.4">3</text>
<text x="85" y="110.2">19</text>
<text x="200.6" y="110.2">B6</text>
<text x="255.8" y="111.5">5</text>
<text x="273.6" y="111.5">9</text>
<text x="135.8" y="117.9">1</text>
<text x="153.6" y="117.9">2</text>
<text x="200.7" y="117.9">A8</text>
<text x="255.8" y="114">6</text>
<text x="273" y="114">10</text>
<text x="273" y="116.6">11</text>
<text x="273" y="119.1">12</text>
<text x="135.8" y="120.4">3</text>
<text x="135.8" y="122.9">5</text>
<text x="135.8" y="125.5">7</text>
<text x="153.6" y="120.4">4</text>
<text x="153.6" y="122.9">6</text>
<text x="153.6" y="125.5">8</text>
<text x="200.6" y="120.4">B8</text>
<text x="273" y="121.7">13</text>
<text x="273" y="124.2">14</text>
<text x="135.2" y="130.6">11</text>
<text x="135.8" y="128">9</text>
<text x="153" y="128">10</text>
<text x="153" y="130.6">12</text>
<text x="181.4" y="127" transform="rotate(-90 181.4 127)">S1</text>
<text x="189" y="127" transform="rotate(-90 189 127)">A1</text>
<text x="238.5" y="131.5" transform="rotate(-90 238.5 131.5)">3</text>
<text x="265.2" y="129" transform="rotate(-90 265.2 129)">1</text>
<text x="100.1" y="132.8" transform="rotate(-90 100.1 132.8)">1</text>
<text x="135.2" y="133.1">13</text>
<text x="135.2" y="135.6">15</text>
<text x="153" y="133.1">14</text>
<text x="153" y="135.6">16</text>
<text x="229.2" y="136.9">1</text>
<text x="238.5" y="144.2" transform="rotate(-90 238.5 144.2)">2</text>
<text x="238.5" y="156.9" transform="rotate(-90 238.5 156.9)">2</text>
<text x="229.2" y="162.3">1</text>
<text x="128.8" y="168.7">1</text>
<text x="128.8" y="173.7">2</text>
<text x="238.5" y="169.6" transform="rotate(-90 238.5 169.6)">3</text>
<text x="76.8" y="175">1</text>
<text x="76.8" y="177.5">2</text>
<text x="97.1" y="175">8</text>
<text x="97.1" y="177.5">7</text>
<text x="76.8" y="180.1">3</text>
<text x="76.8" y="182.6">4</text>
<text x="97.1" y="180.1">6</text>
<text x="97.1" y="182.6">5</text>
<text x="109.1" y="182.6">1</text>
<text x="109.1" y="185.2">2</text>
<text x="151.1" y="181.4">1</text>
<text x="151.1" y="183.9">2</text>
<text x="151.1" y="186.4">3</text>
<text x="151.1" y="189">4</text>
</g>
<g font-size="1.8">
<text x="199.4" y="40.4">S1</text>
<text x="226.1" y="40.4">S2</text>
<text x="252.7" y="41.6">S3</text>
<text x="279.4" y="41.6">S4</text>
<text x="86.9" y="54.3">3.3VBypass</text>
<text x="80" y="64.5">EN</text>
<text x="123.2" y="64.5">IO0</text>
<text x="113" y="69.6">35 TXD0</text>
<text x="82.5" y="74.7">S2</text>
<text x="82.5" y="72.1">S1</text>
<text x="113" y="72.1">24 B2</text>
<text x="113" y="74.7">34 RXD0</text>
<text x="113" y="77.2">26 R1</text>
<text x="113" y="79.8">29 D5</text>
<text x="113" y="82.3">14 M12</text>
<text x="113" y="84.8">16 M13</text>
<text x="113" y="87.4">13 M14</text>
<text x="113" y="89.9">23 D15</text>
<text x="148.4" y="89.9">D5</text>
<text x="113" y="92.5">27 M16</text>
<text x="113" y="95">28 M17</text>
<text x="147.2" y="92.4">D15</text>
<text x="113" y="97.5">30 D18</text>
<text x="113" y="100.1">31 M19</text>
<text x="147.2" y="100.1">D18</text>
<text x="147.2" y="97.5">D23</text>
<text x="113" y="102.6">33 M21</text>
<text x="113" y="105.2">36 M22</text>
<text x="113" y="107.7">37 D23</text>
<text x="278.1" y="106.4">TXD0</text>
<text x="278.1" y="103.9">RXD0</text>
<text x="113" y="110.2">10 M25</text>
<text x="113" y="112.8">11 M26</text>
<text x="243.8" y="111.5">D+</text>
<text x="113" y="115.3">12 M27</text>
<text x="113.6" y="117.9">8 M32</text>
<text x="128" y="117.8">M22</text>
<text x="157.5" y="117.8">M32</text>
<text x="228.6" y="114">D-</text>
<text x="228.6" y="117.8">D+</text>
<text x="243.8" y="114">D-</text>
<text x="113.6" y="120.4">9 M33</text>
<text x="113.6" y="122.9">6 S3</text>
<text x="113.6" y="125.5">7 S4</text>
<text x="128" y="122.9">M19</text>
<text x="128" y="120.4">M21</text>
<text x="128" y="125.5">M17</text>
<text x="157.5" y="122.9">M33</text>
<text x="278.1" y="121.7">DTR</text>
<text x="278.1" y="124.2">RTS</text>
<text x="128" y="128">M16</text>
<text x="129.3" y="130.5">M27</text>
<text x="157.5" y="128">M25</text>
<text x="157.5" y="130.5">M26</text>
<text x="246.4" y="129.3">EN</text>
<text x="128" y="133.1">M12</text>
<text x="128" y="135.6">M13</text>
<text x="158.7" y="133.1">M14</text>
<text x="204.6" y="136.9">DTR</text>
<text x="204.6" y="162.3">RTS</text>
<text x="115.4" y="168.6">B2</text>
<text x="246.4" y="175">IO0</text>
<text x="18.9" y="182.6">R1</text>
<text x="153.7" y="183.9">TXD0</text>
<text x="153.7" y="181.3">3.3VBypass</text>
<text x="153.7" y="186.4">RXD0</text>
</g>
<text font-size="1.8" fill="#008400" x="64" y="162.2">+5V</text>
<g font-size="1.4" fill="#840084">
<text x="41.4" y="68">~</text>
<text x="136.7" y="68">~</text>
</g>
<g font-size="1.4" fill="#840000">
<text x="40.4" y="179.7" transform="rotate(-90 40.4 179.7)">3</text>
<text x="33.7" y="182.6">1</text>
<text x="40.4" y="187.3" transform="rotate(-90 40.4 187.3)">2</text>
</g>
<g font-size="1.1" fill="#840000">
<text x="37.6" y="65.8">1</text>
<text x="45.2" y="65.8">3</text>
<text x="132.8" y="65.8">1</text>
<text x="140.4" y="65.8">3</text>
<text x="37.6" y="67.1">2</text>
<text x="45.2" y="67.1">4</text>
<text x="132.8" y="67.1">2</text>
<text x="140.4" y="67.1">4</text>
</g>
<text font-size=".5" fill="#840000" x="25.2" y="38.9">Mounting</text>
</svg>
